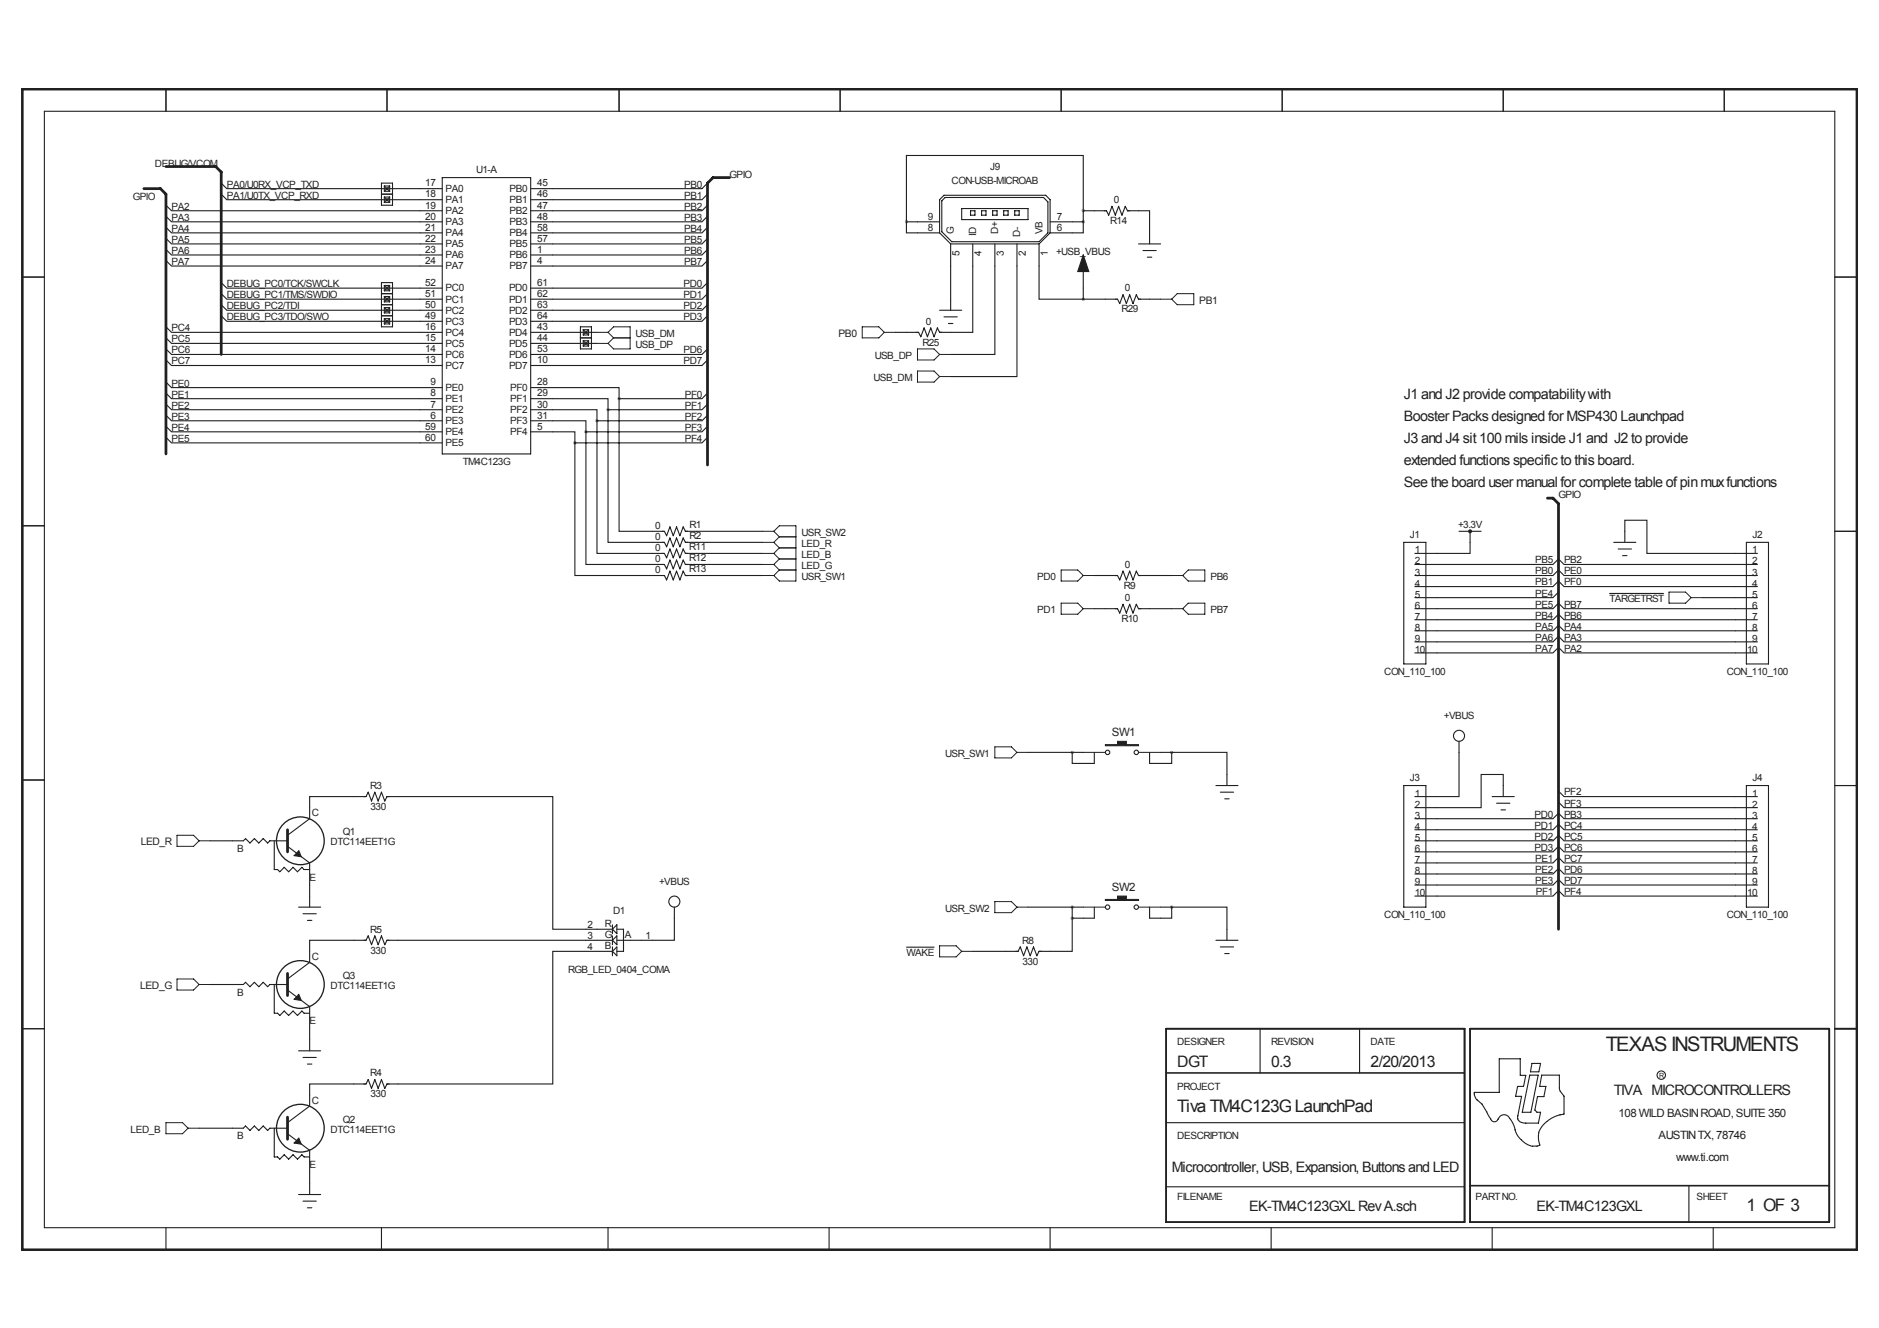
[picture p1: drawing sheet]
<svg xmlns="http://www.w3.org/2000/svg" width="297mm" height="210mm" viewBox="0 0 297 210" stroke-linecap="round" stroke-linejoin="round" font-family="sans-serif">
<g fill="none" stroke="#231f20" stroke-width=".17">
<path d="M7 17.6h283.1v176.4h-283.1zM26.2 14.1v3.5M61.2 14.1v3.5M97.9 14.1v3.5M132.8 14.1v3.5M167.8 14.1v3.5M202.7 14.1v3.5M237.6 14.1v3.5M272.6 14.1v3.5M60.3 28.9h1.8v3.5h-1.8zM60.3 30.7h1.8M60.8 29.4v.8"/>
<path d="M60.8 31.1v.9M60.8 30.2h.8M60.8 29.4h.8M60.8 29.4l.8 .8M60.8 32h.8M60.8 31.1h.8M60.8 31.1l.8 .9M61.6 29.4v.8M61.6 31.1v.9M61.6 29.4l-.8 .8M61.6 31.1l-.8 .9M145 36.8h3.5"/>
<path d="M145 35.1h3.5M148.5 36.8v-5.2l.7-.7h16.1l.7 .7v5.2M148.5 36.8l1.8 1.8M149.4 31.2h15.6l.7 .7v4.9l-1.4 1.4h-13.8l-1.6-1.6v-4.9zM150.3 38.6h14M150.3 38.6v3.4M152 33h10.5v1.7h-10.5zM153.4 33.3h.7v.7h-.7zM153.8 38.6v3.4M155.2 33.3h.7v.7h-.7zM156.9 33.3h.7v.7h-.7zM157.3 38.6v3.4"/>
<path d="M158.7 33.3h.7v.7h-.7zM160.4 33.3h.7v.7h-.7zM160.8 38.6v3.4M164.3 38.6v3.4M166 36.8l-1.7 1.8M166 36.8h3.5M166 35.1h3.5M3.5 43.8h3.5M60.3 44.7h1.8v7h-1.8zM60.3 46.4h1.8M60.3 48.2h1.8M60.3 49.9h1.8"/>
<path d="M60.8 46h.8M60.8 45.1v.9M60.8 46.9v.8M60.8 48.6v.9M60.8 50.4v.8M60.8 45.1h.8M60.8 45.1l.8 .9M60.8 47.7h.8M60.8 46.9h.8M60.8 46.9l.8 .8M60.8 49.5h.8M60.8 48.6h.8"/>
<path d="M60.8 48.6l.8 .9M60.8 51.2h.8M60.8 50.4h.8M60.8 50.4l.8 .8M61.6 45.1v.9M61.6 46.9v.8M61.6 48.6v.9M61.6 50.4v.8M61.6 45.1l-.8 .9M61.6 46.9l-.8 .8M61.6 48.6l-.8 .9M61.6 50.4l-.8 .8"/>
<path d="M91.8 51.7h1.7v3.5h-1.7zM91.8 53.4h1.7M92.2 52.9h.8M92.2 52.1v.8M92.2 53.9v.8M92.2 52.1h.8M92.2 52.1l.8 .8M92.2 54.7h.8M92.2 53.9h.8M92.2 53.9l.8 .8M93 52.1v.8M93 53.9v.8"/>
<path d="M93 52.1l-.8 .8M93 53.9l-.8 .8M290.1 43.8h3.4M3.5 83.1h3.5M221.9 85.7h3.5v19.2h-3.5zM223.7 87.5h3.5M223.7 89.2h3.5M223.7 91h3.5M223.7 92.7h3.5M223.7 94.5h3.5M223.7 96.2h3.5M223.7 98h3.5"/>
<path d="M223.7 99.7h3.5M274.3 87.5h3.5M274.3 89.2h3.5M274.3 91h3.5M274.3 92.7h3.5M274.3 94.5h3.5M274.3 96.2h3.5M274.3 98h3.5M274.3 99.7h3.5M276.1 85.7h3.5v19.2h-3.5zM290.1 84h3.4M223.7 101.5h3.5"/>
<path d="M223.7 103.2h3.5M274.3 101.5h3.5M274.3 103.2h3.5M3.5 123.3h3.5M290.1 124.2h3.4M3.5 162.6h3.5M184.3 177.4h47.2M184.3 169.6h47.2M199.2 162.6v7M214.9 162.6v7M233.1 172.9v-.2h3.9v-5.3h3.3v2.6h.9l-.3 1.7h-1l-.3 1.6h.9l-.6 3.4a.76 .76 0 0 0 .6 .7M233.1 172.9l.1 .5 .3 .5"/>
<path d="M233.5 173.9a5.9 5.9 0 0 1 1.8 2.4l.2 .3a.85 .85 0 0 0 1 .7l.3-.4M238.7 176.8a.97 .97 0 0 0-1-.6 .97 .97 0 0 0-.9 .7M238.7 176.8l.6 1 .5 1.5 .7 .8M241.8 169.9h1.4l-1.2 5.9h-1.4zM242.2 168.1h1.3l-.2 1.3h-1.4zM243.3 179l-.1 1.2 .2 .8M244.5 177.3l-.6 .5-.6 1.1M244.6 177.2l1.2-.7 1.4-.4v-2.8l-.6-.8-.1-.3v-2.3h-2.8l-.3 1.8h1l-.3 1.6h-1l-.5 2.2 .4 .3h.5l-.3 1.7-2.7-.1M26.2 194v3.5M60.3 194v3.5M96.1 194v3.5M131.1 194v3.5"/>
<path d="M166 194v3.5M184.3 187.6h47.2M200.9 194v3.5M235.9 194v3.5M240.5 180.2l.6 .5 1.1 .5M243.4 181l-.4 .2h-.8M267 187.4v5.8M270.8 194v3.5"/>
<circle cx="262.6" cy="169.9" r=".66"/>
</g>
<path d="M3.5 14.1h290v183.4h-290z" fill="none" stroke="#231f20" stroke-width=".35"/>
<path d="M184.3 162.6h47.2v30.6h-47.2zM232.4 162.6h56.8v30.6h-56.8zM290.1 162.6h3.4M232.4 187.4h56.8" fill="none" stroke="#231f20" stroke-width=".26"/>
<path d="M174.7 117.7h2v-.5h1.4v.5h1.9v.2h-5.3z" fill="#231f20"/>
<path d="M171.2 118.9h3.5M174.7 117.7h2v-.5h1.4v.5h1.9v.2h-5.3zM180 118.9h3.5" fill="none" stroke="#231f20" stroke-width=".16"/>
<g fill="none" stroke="#231f20" stroke-width=".17">
<path d="M173 118.9v1.8h-1.8M181.7 118.9v1.8h1.8"/>
<circle cx="175.1" cy="118.9" r=".35"/>
<circle cx="179.6" cy="118.9" r=".35"/>
</g>
<path d="M174.7 142.2h2v-.6h1.4v.6h1.9v.1h-5.3z" fill="#231f20"/>
<path d="M171.2 143.4h3.5M174.7 142.2h2v-.6h1.4v.6h1.9v.1h-5.3zM180 143.4h3.5" fill="none" stroke="#231f20" stroke-width=".16"/>
<g fill="none" stroke="#231f20" stroke-width=".17">
<path d="M66.4 29.8h3.5M66.4 31.6h3.5M66.4 33.3h3.5M66.4 35.1h3.5M66.4 36.8h3.5M66.4 38.6h3.5M69.9 28.1h14v43.6h-14zM83.9 29.8h3.5M83.9 31.6h3.5M83.9 33.3h3.5M83.9 35.1h3.5M83.9 36.8h3.5"/>
<path d="M83.9 38.6h3.5M173 33.3h1.9l.4 .7 .5-1.4 .5 1.4 .5-1.4 .6 1.4 .5-1.4 .3 .7h1.8M66.4 40.3h3.5M66.4 42h3.5M66.4 57.8h3.5M66.4 56h3.5M66.4 54.3h3.5M66.4 52.5h3.5M66.4 50.8h3.5M66.4 49h3.5M66.4 47.3h3.5M66.4 45.5h3.5"/>
<path d="M83.9 40.3h3.5M83.9 42h3.5M83.9 57.8h3.5M83.9 56h3.5M83.9 54.3h3.5M83.9 52.5h3.5M83.9 50.8h3.5M83.9 49h3.5M83.9 47.3h3.5M83.9 45.5h3.5M66.4 68.3h3.5M66.4 66.5h3.5"/>
<path d="M66.4 64.8h3.5M66.4 63h3.5M66.4 61.3h3.5M66.4 70h3.5M83.9 68.3h3.5M83.9 66.5h3.5M83.9 64.8h3.5M83.9 63h3.5M83.9 61.3h3.5M103.1 91h1.9l.4 .7 .5-1.4 .5 1.4 .6-1.4 .5 1.4 .5-1.4 .4 .7h1.7M103.1 84h1.9l.4 .7 .5-1.4 .5 1.4 .6-1.4 .5 1.4 .5-1.4 .4 .7h1.7M103.1 85.7h1.9l.4 .7 .5-1.4 .5 1.4 .6-1.4 .5 1.4 .5-1.4 .4 .7h1.7"/>
<path d="M103.1 87.5h1.9l.4 .7 .5-1.4 .5 1.4 .6-1.4 .5 1.4 .5-1.4 .4 .7h1.7M103.1 89.2h1.9l.4 .7 .5-1.4 .5 1.4 .6-1.4 .5 1.4 .5-1.4 .4 .7h1.7M174.7 91h2l.3 .7 .5-1.4 .6 1.4 .5-1.4 .5 1.4 .5-1.4 .4 .7h1.7M174.7 96.2h2l.3 .7 .5-1.4 .6 1.4 .5-1.4 .5 1.4 .5-1.4 .4 .7h1.7M221.9 124.2h3.5v19.2h-3.5zM223.7 125.9h3.5M223.7 127.7h3.5M223.7 129.4h3.5M223.7 131.2h3.5M223.7 132.9h3.5M223.7 134.6h3.5M223.7 136.4h3.5"/>
<path d="M223.7 138.1h3.5M223.7 139.9h3.5M274.3 125.9h3.5M274.3 127.7h3.5M274.3 129.4h3.5M274.3 131.2h3.5M274.3 132.9h3.5M274.3 134.6h3.5M274.3 136.4h3.5M274.3 138.1h3.5M274.3 139.9h3.5M276.1 124.2h3.5v19.2h-3.5z"/>
<path d="M92.6 150.4h4.2M92.6 148.6h4.2M92.6 146.9h4.2M96.8 146.2v1.4M96.8 147.9v1.4M96.8 149.7v1.4M96.8 146.9l.7-.7v1.4zM96.8 148.6l.7-.7v1.4zM97.5 146.9h1.1v3.5h-1.1M97.5 149.7v1.4l-.7-.7zM97.5 148.6h5.6M159 150.4h1.9l.4-.7 .5 1.4 .5-1.4 .6 1.4 .5-1.4 .5 1.4 .4-.7h1.7"/>
<path d="M173 143.4v1.7h-1.8M181.7 143.4v1.7h1.8M223.7 141.6h3.5M274.3 141.6h3.5M43.7 178.3h1.8M45.5 179.2l3.4 2.6M48.9 174.8l-3.4 2.6M55.9 171.3h2l.3-.7 .5 1.4 .6-1.4 .5 1.4 .5-1.4 .5 1.4 .4-.7h1.7"/>
<circle cx="175.1" cy="143.4" r=".35"/>
<circle cx="179.6" cy="143.4" r=".35"/>
</g>
<circle cx="47.5" cy="178.3" r="3.8" fill="none" stroke="#231f20" stroke-width=".21"/>
<path d="M45.5 176.6v3.5" fill="none" stroke="#231f20" stroke-width=".44"/>
<path d="M47.2 179.9l.4 .9-1.1-.1z" fill="#231f20"/>
<path d="M43.7 132.9h1.8M45.5 133.8l3.4 2.6M48.9 129.4l-3.4 2.6M55.9 125.9h2l.3-.7 .5 1.4 .6-1.4 .5 1.4 .5-1.4 .5 1.4 .4-.7h1.7M36.7 178.3h1.8l.3-.3 .7 .7 .7-.7 .7 .7 .7-.7 .7 .7 .4-.4h1M43.4 178.3v4.6h.5l.3 .3 .7-.7 .7 .7 .7-.7 .7 .7 .7-.7 .4 .4h.8M47.2 179.9l.4 .9-1.1-.1zM48.9 173.1v1.7M48.9 181.8v3.5" fill="none" stroke="#231f20" stroke-width=".17"/>
<circle cx="47.5" cy="132.9" r="3.8" fill="none" stroke="#231f20" stroke-width=".21"/>
<path d="M45.5 131.2v3.4" fill="none" stroke="#231f20" stroke-width=".44"/>
<path d="M47.2 134.5l.4 .9-1.1-.2z" fill="#231f20"/>
<path d="M36.7 132.9h1.8l.3-.4 .7 .7 .7-.7 .7 .7 .7-.7 .7 .7 .4-.3h1M43.4 132.9v4.5h.5l.3 .4 .7-.7 .7 .7 .7-.7 .7 .7 .7-.7 .4 .3h.8M47.2 134.5l.4 .9-1.1-.2zM48.9 127.7v1.7M48.9 136.4v3.5M43.7 155.6h1.8M45.5 156.5l3.4 2.6M48.9 152.1l-3.4 2.6M55.9 148.6h2l.3-.7 .5 1.4 .6-1.4 .5 1.4 .5-1.4 .5 1.4 .4-.7h1.7" fill="none" stroke="#231f20" stroke-width=".17"/>
<circle cx="47.5" cy="155.6" r="3.8" fill="none" stroke="#231f20" stroke-width=".21"/>
<path d="M45.5 153.9v3.5" fill="none" stroke="#231f20" stroke-width=".44"/>
<path d="M47.2 157.2l.4 .9-1.1-.1z" fill="#231f20"/>
<g fill="none" stroke="#231f20" stroke-width=".17">
<path d="M180 38.6h3.5M180.7 39.6h2.1M181.7 36.8v1.8M143.3 52.5h1.9l.4 .7 .5-1.4 .5 1.4 .5-1.4 .6 1.4 .5-1.4 .3 .7h1.8M148.5 49h3.5M149.2 50.1h2.1M149.9 51.1h.7M150.3 47.3v1.7M171.2 40.3v5.2M174.7 47.3h2l.3 .7 .5-1.4 .6 1.4 .5-1.4 .5 1.4 .5-1.4 .4 .7h1.7M181.4 40.7h.7M230.6 84h3.5"/>
<path d="M232.4 84v1.7M255.1 85.7h3.5M255.8 86.8h2.1M256.5 87.8h.7M256.9 84v1.7M192.2 124.2h3.5M192.9 125.2h2.1M193.6 126.3h.7M194 122.4v1.8M36.7 155.6h1.8l.3-.3 .7 .7 .7-.7 .7 .7 .7-.7 .7 .7 .4-.4h1M43.4 155.6v4.6h.5l.3 .3 .7-.7 .7 .7 .7-.7 .7 .7 .7-.7 .4 .4h.8M47.2 157.2l.4 .9-1.1-.1z"/>
<path d="M48.9 150.4v1.7M48.9 159.1v3.5M192.2 148.6h3.5M192.9 149.7h2.1M193.6 150.7h.7M194 146.9v1.7"/>
</g>
<g fill="none" stroke="#231f20" stroke-width=".16">
<path d="M94.4 52.5h1.7M94.4 54.3h1.7M96.1 52.5l.9-.8h2.6v3.5h-2.6l-.9-.9M96.1 52.5l.9 .9M97 53.4h2.6M97 53.4l-.9 .9M145 58.6h2.7l.8 .9-.8 .9h-2.7zM145 55.2h2.7l.8 .8-.8 .9h-2.7zM148.5 59.5h1.8M148.5 56h1.8M120.6 84h1.7M120.6 91h1.7"/>
<path d="M122.3 84l.9-.9h2.6v1.8h-2.6zM122.3 91l.9-.9h2.6v1.7h-2.6zM157.3 118h2.6l.9 .9-.9 .9h-2.6zM160.8 118.9h1.7M157.3 142.5h2.6l.9 .9-.9 .9h-2.6zM160.8 143.4h1.7"/>
</g>
<circle cx="232.4" cy="84" r=".14" fill="none" stroke="#231f20" stroke-width=".35"/>
<path d="M171.2 40.3l.9 2.6h-1.7z" fill="#231f20"/>
<g fill="none" stroke="#231f20" stroke-width=".17">
<path d="M26.2 32.4l.9 .9h39.3M26.2 34.2l.9 .9h39.3M26.2 35.9l.9 .9h39.3M26.2 37.7l.9 .9h39.3M26.2 39.4l.9 .9h39.3M35 28.9l.8 .9h25.4M35 30.7l.8 .9h25.4M61.2 29.8h.1M61.2 31.6h.1M61.2 29.8h5.2M61.2 31.6h5.2M111.8 30.7l-.8 .9h-23.6"/>
<path d="M111.8 32.4l-.8 .9h-23.6M111.8 34.2l-.8 .9h-23.6M111.8 35.9l-.8 .9h-23.6M111.8 37.7l-.8 .9h-23.6M111.8 39.4l-.8 .9h-23.6M111.8 28.9l-.8 .9h-23.6M143.3 35.1v1.7h1.7M143.3 35.1h1.7M169.5 35.1h1.7M171.2 33.3v-8.7h-27.9v10.5M171.2 35.1v1.7h-1.7M171.2 33.3h1.8"/>
<path d="M171.2 33.3v1.8M180 33.3h1.7v3.5M26.2 41.2l.9 .8h39.3M26.2 51.7l.9 .8h39.3M26.2 53.4l.9 .9h39.3M26.2 55.2l.9 .8h39.3M26.2 56.9l.9 .9h39.3M35 44.7l.8 .8h25.4M35 46.4l.8 .9h25.4M35 48.2l.8 .8h25.4M35 49.9l.8 .9h25.4M61.2 45.5h.1"/>
<path d="M61.2 47.3h.1M61.2 49h.1M61.2 50.8h.1M61.2 45.5h5.2M61.2 47.3h5.2M61.2 49h5.2M61.2 50.8h5.2M87.4 52.5h7M87.4 54.3h7M92.6 52.5h.1M92.6 54.3h.1M111.8 41.2l-.8 .8h-23.6"/>
<path d="M111.8 44.7l-.8 .8h-23.6M111.8 46.4l-.8 .9h-23.6M111.8 48.2l-.8 .8h-23.6M111.8 49.9l-.8 .9h-23.6M111.8 55.2l-.8 .8h-23.6M111.8 56.9l-.8 .9h-23.6M141.5 52.5h1.8M150.3 42v5.3M153.8 42v10.5h-3.5M157.3 42v14h-7M160.8 42v17.5h-10.5M164.3 42v5.3h6.9"/>
<path d="M171.2 40.3l.9 2.6h-1.7zM171.2 47.3h3.5M171.2 45.5v1.8M181.7 47.3h1.8M26.2 60.4l.9 .9h39.3M26.2 62.1l.9 .9h39.3M26.2 63.9l.9 .9h39.3M26.2 65.6l.9 .9h39.3M26.2 67.4l.9 .9h39.3M26.2 69.1l.9 .9h39.3M87.4 68.3h3.5v1.7M87.4 66.5h5.2v1.8"/>
<path d="M87.4 64.8h7v1.7M87.4 63h8.7v1.8M87.4 61.3h10.5v1.7M90.9 70v21h12.2M92.6 68.3v20.9h10.5M94.4 66.5v21h8.7M96.1 64.8v20.9h7M97.9 63v21h5.2M111.8 62.1l-.8 .9h-13.1M111.8 63.9l-.8 .9h-14.9M111.8 65.6l-.8 .9h-16.6M111.8 67.4l-.8 .9h-18.4"/>
<path d="M111.8 69.1l-.8 .9h-20.1M110.1 84h10.5M110.1 91h10.5M110.1 85.7h10.5M110.1 87.5h10.5M110.1 89.2h10.5M173 91h1.7M173 96.2h1.7M181.7 91h3.5M181.7 96.2h3.5M227.2 91h18.3l.9-.9 .8 .9h27.1M227.2 92.7h18.3l.9-.9 .8 .9h27.1"/>
<path d="M227.2 98h18.3l.9-.9 .8 .9h27.1M227.2 96.2h18.3l.9-.9 .8 .9h27.1M227.2 89.2h18.3l.9-.9 .8 .9h27.1M227.2 99.7h18.3l.9-.9 .8 .9h27.1M232.4 85.7v1.8h-5.2M246.4 93.6l-.9 .9h-18.3M254.5 93.8h8.5M256.9 84v-1.8h3.4v5.3h14M269.1 94.5h5.2M162.5 118.9h8.7M169.5 118.9v1.8h1.7M183.5 118.9h1.7"/>
<path d="M185.2 118.9v1.8h-1.7M185.2 118.9h8.8v3.5M227.2 101.5h18.3l.9-.9 .8 .9h27.1M227.2 103.2h18.3l.9-.9 .8 .9h27.1M230.6 117.2v8.7h-3.4M33.2 132.9h3.5M48.9 139.9v3.5M55.9 125.9h-7v1.8M62.9 125.9h24.5v21h5.2M227.2 139.9h18.3l.9-.9 .8 .9h27.1M227.2 129.4h18.3l.9-.9 .8 .9h27.1M227.2 131.2h18.3l.9-.9 .8 .9h27.1"/>
<path d="M227.2 132.9h18.3l.9-.9 .8 .9h27.1M227.2 134.6h18.3l.9-.8 .8 .8h27.1M227.2 136.4h18.3l.9-.9 .8 .9h27.1M227.2 138.1h18.3l.9-.8 .8 .8h27.1M235.9 125.9h3.5M236.6 127h2.1M237.3 128h.7M237.6 125.9v-3.5h-3.5v5.3h-6.9M246.4 125l.8 .9h27.1M246.4 126.8l.8 .9h27.1M33.2 155.6h3.5M47.2 143.4h3.5"/>
<path d="M47.9 144.4h2.1M48.6 145.5h.7M55.9 148.6h-7v1.8M62.9 148.6h29.7M92.6 150.4h-5.2v20.9h-24.5M106.6 143.4v5.2h-3.5M143.3 149.7h4.4M153.8 150.4h5.2M162.5 143.4h8.7M169.5 145.1v5.3h-3.5M169.5 145.1h1.7M169.5 143.4v1.7"/>
<path d="M183.5 143.4h1.7M185.2 143.4v1.7h-1.7M185.2 143.4h8.8v3.5M227.2 141.6h18.3l.9-.8 .8 .8h27.1M31.5 178.3h5.2M47.2 166.1h3.5M47.9 167.1h2.1M48.6 168.2h.7M48.9 162.6v3.5M55.9 171.3h-7v1.8M47.2 188.8h3.5M47.9 189.9h2.1"/>
<path d="M48.6 190.9h.7M48.9 185.3v3.5"/>
<circle cx="230.6" cy="116.3" r=".87"/>
<circle cx="106.6" cy="142.5" r=".87"/>
</g>
<g fill="none" stroke="#231f20" stroke-width=".16">
<path d="M136.3 51.7h2.6l.9 .8-.9 .9h-2.6zM139.8 52.5h1.7M183.5 47.3h1.7M186.1 46.4h2.6v1.8h-2.6l-.9-.9zM120.6 85.7h1.7M120.6 87.5h1.7M120.6 89.2h1.7M122.3 85.7l.9-.8h2.6v5.2h-2.6l-.9-.9M122.3 85.7l.9 .9M122.3 87.5l.9 .8M123.2 86.6h2.6M123.2 88.3h2.6"/>
<path d="M123.2 86.6l-.9 .9M123.2 88.3l-.9 .9M167.8 90.1h2.6l.8 .9-.8 .8h-2.6zM167.8 95.3h2.6l.8 .9-.8 .9h-2.6zM171.2 91h1.8M171.2 96.2h1.8M185.2 91h1.8M185.2 96.2h1.8M187 91l.8-.9h2.7v1.7h-2.7zM187.8 95.3h2.7v1.8h-2.7l-.8-.9zM263.8 93.6h2.7l.8 .9-.8 .8h-2.7zM267.3 94.5h1.8"/>
<path d="M28 132h2.6l.9 .9-.9 .9h-2.6zM31.5 132.9h1.7M28 154.7h2.6l.9 .9-.9 .9h-2.6zM31.5 155.6h1.7M148.5 149.5h2.7l.8 .9-.8 .8h-2.7zM152 150.4h1.8M26.2 177.4h2.7l.8 .9-.8 .9h-2.7zM29.7 178.3h1.8"/>
</g>
<path d="M171.2 35.1a.05 .05 0 0 0 .1 0 .05 .05 0 0 0-.1 0zM171.2 33.3a.05 .05 0 0 0 .1 0 .05 .05 0 0 0-.1 0zM171.2 47.3a.05 .05 0 0 0 .1 0 .05 .05 0 0 0-.1 0z" fill="#231f20"/>
<g fill="none" stroke="#231f20" stroke-width=".44">
<path d="M22.7 29.8h2.7l.8 .9v41M26.2 26.3h7.9l.9 .9v28.8M115.3 28.1h-2.6l-.9 .8v44.6M244.6 78.7h.9l.9 .9v67.3"/>
<circle cx="61.2" cy="31.6" r=".02"/>
<circle cx="61.2" cy="29.8" r=".02"/>
<circle cx="143.3" cy="35.1" r=".02"/>
<circle cx="171.2" cy="33.3" r=".02"/>
<circle cx="171.2" cy="35.1" r=".02"/>
<circle cx="61.2" cy="49" r=".02"/>
<circle cx="61.2" cy="45.5" r=".02"/>
<circle cx="61.2" cy="50.8" r=".02"/>
<circle cx="61.2" cy="47.3" r=".02"/>
<circle cx="92.6" cy="52.5" r=".02"/>
<circle cx="92.6" cy="54.3" r=".02"/>
<circle cx="171.2" cy="47.3" r=".02"/>
<circle cx="90.9" cy="70" r=".02"/>
<circle cx="92.6" cy="68.3" r=".02"/>
<circle cx="94.4" cy="66.5" r=".02"/>
<circle cx="96.1" cy="64.8" r=".02"/>
<circle cx="97.9" cy="63" r=".02"/>
<circle cx="169.5" cy="118.9" r=".02"/>
<circle cx="185.2" cy="118.9" r=".02"/>
<circle cx="169.5" cy="143.4" r=".02"/>
<circle cx="169.5" cy="145.1" r=".02"/>
<circle cx="185.2" cy="143.4" r=".02"/>
</g>
<text font-size="3.2" fill="#231f20" x="253.9" y="166.1">TEXAS INSTRUMENTS</text>
<g font-size="2.7" fill="#231f20">
<text x="186.1" y="175.7">Tiva TM4C123G LaunchPad</text>
<text x="276.1" y="191.4">1 OF 3</text>
</g>
<g font-size="2.5" fill="#231f20">
<text x="186.1" y="168.7">DGT</text>
<text x="200.9" y="168.7">0.3</text>
<text x="216.7" y="168.7">2/20/2013</text>
</g>
<g font-size="2.3" fill="#231f20">
<text x="221.9" y="63">J1 and J2 provide compatability with</text>
<text x="221.9" y="66.5">Booster Packs designed for MSP430 Launchpad</text>
<text x="221.9" y="70">J3 and J4 sit 100 mils inside J1 and J2 to provide</text>
<text x="221.9" y="73.5">extended functions specific to this board.</text>
<text x="221.9" y="77">See the board user manual for complete table of pinmux functions</text>
<text x="255.1" y="173.1">TIVA MICROCONTROLLERS</text>
<text x="185.2" y="185.3">Microcontroller, USB, Expansion, Buttons and LED</text>
<text x="197.5" y="191.4">EK-TM4C123GXL Rev A.sch</text>
<text x="242.9" y="191.4">EK-TM4C123GXL</text>
</g>
<g font-size="1.8" fill="#231f20">
<text x="175.8" y="116.3">SW1</text>
<text x="175.8" y="140.8">SW2</text>
<text x="255.9" y="176.6">108 WILD BASIN ROAD, SUITE 350</text>
<text x="262.2" y="180.1">AUSTIN TX, 78746</text>
<text x="265" y="183.6">www.ti.com</text>
</g>
<g font-size="1.6" fill="#231f20">
<text x="24.5" y="26.3">DEBUG/VCOM</text>
<text x="35.8" y="29.6">PA0/U0RX_VCP_TXD</text>
<text x="67.2" y="29.5">17</text>
<text x="75.3" y="27.4">U1-A</text>
<text x="84.9" y="29.5">45</text>
<text x="108.2" y="29.6">PB0</text>
<text x="115.3" y="28.1">GPIO</text>
<text x="150.4" y="29.1">CON-USB-MICROAB</text>
<text x="156.5" y="26.8">J9</text>
<text x="21" y="31.6">GPIO</text>
<text x="27.1" y="33.1">PA2</text>
<text x="27.1" y="34.9">PA3</text>
<text x="35.8" y="31.4">PA1/U0TX_VCP_RXD</text>
<text x="67.2" y="31.2">18</text>
<text x="67.2" y="33">19</text>
<text x="67.2" y="34.7">20</text>
<text x="70.4" y="30.3">PA0</text>
<text x="70.4" y="32.1">PA1</text>
<text x="70.4" y="33.8">PA2</text>
<text x="70.4" y="35.6">PA3</text>
<text x="80.6" y="30.3">PB0</text>
<text x="80.6" y="32.1">PB1</text>
<text x="80.6" y="33.8">PB2</text>
<text x="80.6" y="35.6">PB3</text>
<text x="84.9" y="31.2">46</text>
<text x="84.9" y="33">47</text>
<text x="84.9" y="34.7">48</text>
<text x="108.2" y="31.4">PB1</text>
<text x="108.2" y="33.1">PB2</text>
<text x="108.2" y="34.9">PB3</text>
<text x="146.7" y="34.7">9</text>
<text x="167.1" y="34.7">7</text>
<text x="175.5" y="35.4">R14</text>
<text x="176.1" y="32.1">0</text>
<text x="27.1" y="36.6">PA4</text>
<text x="27.1" y="38.4">PA5</text>
<text x="27.1" y="40.1">PA6</text>
<text x="27.1" y="41.9">PA7</text>
<text x="67.2" y="36.5">21</text>
<text x="67.2" y="38.2">22</text>
<text x="67.2" y="40">23</text>
<text x="67.2" y="41.7">24</text>
<text x="70.4" y="37.3">PA4</text>
<text x="70.4" y="39.1">PA5</text>
<text x="70.4" y="40.8">PA6</text>
<text x="80.6" y="40.8">PB6</text>
<text x="80.6" y="37.3">PB4</text>
<text x="80.6" y="39.1">PB5</text>
<text x="84.9" y="40">1</text>
<text x="84.9" y="41.7">4</text>
<text x="84.9" y="36.5">58</text>
<text x="84.9" y="38.2">57</text>
<text x="108.2" y="36.6">PB4</text>
<text x="108.2" y="38.4">PB5</text>
<text x="108.2" y="40.1">PB6</text>
<text x="108.2" y="41.9">PB7</text>
<text x="146.7" y="36.5">8</text>
<text x="150.8" y="37" transform="rotate(-90 150.8 37)">G</text>
<text x="151.7" y="40.4" transform="rotate(-90 151.7 40.4)">5</text>
<text x="154.3" y="37.3" transform="rotate(-90 154.3 37.3)">ID</text>
<text x="155.2" y="40.4" transform="rotate(-90 155.2 40.4)">4</text>
<text x="157.8" y="37" transform="rotate(-90 157.8 37)">D+</text>
<text x="158.7" y="40.4" transform="rotate(-90 158.7 40.4)">3</text>
<text x="161.3" y="37.5" transform="rotate(-90 161.3 37.5)">D-</text>
<text x="162.2" y="40.4" transform="rotate(-90 162.2 40.4)">2</text>
<text x="164.8" y="37.1" transform="rotate(-90 164.8 37.1)">VB</text>
<text x="165.7" y="40.4" transform="rotate(-90 165.7 40.4)">1</text>
<text x="166.9" y="40.3">+USB_VBUS</text>
<text x="167.1" y="36.5">6</text>
<text x="35.8" y="45.4">DEBUG_PC0/TCK/SWCLK</text>
<text x="35.8" y="47.1">DEBUG_PC1/TMS/SWDIO</text>
<text x="67.2" y="46.9">51</text>
<text x="67.2" y="45.2">52</text>
<text x="70.4" y="42.6">PA7</text>
<text x="70.4" y="47.8">PC1</text>
<text x="70.4" y="46.1">PC0</text>
<text x="80.5" y="46.1">PD0</text>
<text x="80.5" y="47.8">PD1</text>
<text x="80.6" y="42.6">PB7</text>
<text x="84.9" y="45.2">61</text>
<text x="84.9" y="46.9">62</text>
<text x="108.1" y="45.4">PD0</text>
<text x="108.1" y="47.1">PD1</text>
<text x="177.8" y="46.1">0</text>
<text x="189.6" y="48">PB1</text>
<text x="27.1" y="52.4">PC4</text>
<text x="35.8" y="48.9">DEBUG_PC2/TDI</text>
<text x="35.8" y="50.6">DEBUG_PC3/TDO/SWO</text>
<text x="67.2" y="53.9">15</text>
<text x="67.2" y="52.2">16</text>
<text x="67.2" y="50.4">49</text>
<text x="67.2" y="48.7">50</text>
<text x="70.4" y="53.1">PC4</text>
<text x="70.4" y="51.3">PC3</text>
<text x="70.4" y="49.6">PC2</text>
<text x="80.5" y="53.1">PD4</text>
<text x="80.5" y="49.6">PD2</text>
<text x="80.5" y="51.3">PD3</text>
<text x="84.9" y="52.2">43</text>
<text x="84.9" y="53.9">44</text>
<text x="84.9" y="48.7">63</text>
<text x="84.9" y="50.4">64</text>
<text x="100.5" y="53.2">USB_DM</text>
<text x="108.1" y="48.9">PD2</text>
<text x="108.1" y="50.6">PD3</text>
<text x="132.5" y="53.2">PB0</text>
<text x="146.4" y="51.3">0</text>
<text x="177.3" y="49.4">R29</text>
<text x="27.1" y="54.1">PC5</text>
<text x="27.1" y="55.8">PC6</text>
<text x="27.1" y="57.6">PC7</text>
<text x="67.2" y="57.4">13</text>
<text x="67.2" y="55.7">14</text>
<text x="70.4" y="58.3">PC7</text>
<text x="70.4" y="56.6">PC6</text>
<text x="70.4" y="54.8">PC5</text>
<text x="80.5" y="58.3">PD7</text>
<text x="80.5" y="54.8">PD5</text>
<text x="80.5" y="56.6">PD6</text>
<text x="84.9" y="57.4">10</text>
<text x="84.9" y="55.7">53</text>
<text x="100.5" y="55">USB_DP</text>
<text x="108.1" y="55.9">PD6</text>
<text x="108.1" y="57.6">PD7</text>
<text x="138.3" y="56.7">USB_DP</text>
<text x="145.8" y="54.6">R25</text>
<text x="27.1" y="61.1">PE0</text>
<text x="27.1" y="62.8">PE1</text>
<text x="27.1" y="64.6">PE2</text>
<text x="68" y="64.4">7</text>
<text x="68" y="62.7">8</text>
<text x="68" y="60.9">9</text>
<text x="70.4" y="65.3">PE2</text>
<text x="70.4" y="63.5">PE1</text>
<text x="70.4" y="61.8">PE0</text>
<text x="80.6" y="61.8">PF0</text>
<text x="80.6" y="63.5">PF1</text>
<text x="80.6" y="65.3">PF2</text>
<text x="84.9" y="60.9">28</text>
<text x="84.9" y="62.7">29</text>
<text x="84.9" y="64.4">30</text>
<text x="108.3" y="64.6">PF1</text>
<text x="108.3" y="62.8">PF0</text>
<text x="138.1" y="60.2">USB_DM</text>
<text x="27.1" y="66.3">PE3</text>
<text x="27.1" y="68.1">PE4</text>
<text x="27.1" y="69.8">PE5</text>
<text x="67.2" y="67.9">59</text>
<text x="67.2" y="69.7">60</text>
<text x="68" y="66.2">6</text>
<text x="70.4" y="67">PE3</text>
<text x="70.4" y="68.8">PE4</text>
<text x="70.4" y="70.5">PE5</text>
<text x="80.6" y="68.8">PF4</text>
<text x="80.6" y="67">PF3</text>
<text x="84.9" y="67.9">5</text>
<text x="84.9" y="66.2">31</text>
<text x="108.3" y="69.8">PF4</text>
<text x="108.3" y="68.1">PF3</text>
<text x="108.3" y="66.3">PF2</text>
<text x="73.2" y="73.5">TM4C123G</text>
<text x="103.6" y="83.6">0</text>
<text x="109" y="83.5">R1</text>
<text x="230.5" y="83.5">+3.3V</text>
<text x="246.4" y="78.7">GPIO</text>
<text x="103.6" y="87.1">0</text>
<text x="103.6" y="88.9">0</text>
<text x="103.6" y="85.4">0</text>
<text x="109" y="87">R11</text>
<text x="109" y="88.7">R12</text>
<text x="109" y="85.2">R2</text>
<text x="126.7" y="86.4">LED_R</text>
<text x="126.7" y="88.2">LED_B</text>
<text x="126.7" y="89.9">LED_G</text>
<text x="126.7" y="84.7">USR_SW2</text>
<text x="177.8" y="89.7">0</text>
<text x="222.9" y="85">J1</text>
<text x="223.7" y="87.5">1</text>
<text x="223.7" y="89.2">2</text>
<text x="242.7" y="89">PB5</text>
<text x="247.2" y="89">PB2</text>
<text x="277" y="87.5">1</text>
<text x="277" y="89.2">2</text>
<text x="277.1" y="85">J2</text>
<text x="103.6" y="90.6">0</text>
<text x="109" y="90.4">R13</text>
<text x="126.7" y="91.7">USR_SW1</text>
<text x="164" y="91.7">PD0</text>
<text x="177.7" y="93.1">R9</text>
<text x="177.8" y="95">0</text>
<text x="191.3" y="91.7">PB6</text>
<text x="223.7" y="91">3</text>
<text x="223.7" y="92.7">4</text>
<text x="223.7" y="94.5">5</text>
<text x="242.7" y="94.3">PE4</text>
<text x="242.7" y="90.8">PB0</text>
<text x="242.7" y="92.5">PB1</text>
<text x="247.2" y="92.5">PF0</text>
<text x="247.2" y="90.8">PE0</text>
<text x="254.5" y="95.2">TARGETRST</text>
<text x="277" y="91">3</text>
<text x="277" y="92.7">4</text>
<text x="277" y="94.5">5</text>
<text x="164" y="96.9">PD1</text>
<text x="177.3" y="98.3">R10</text>
<text x="191.3" y="96.9">PB7</text>
<text x="223.7" y="96.2">6</text>
<text x="223.7" y="98">7</text>
<text x="223.7" y="99.7">8</text>
<text x="223.7" y="101.5">9</text>
<text x="242.7" y="96">PE5</text>
<text x="242.7" y="101.3">PA6</text>
<text x="242.7" y="99.5">PA5</text>
<text x="242.7" y="97.8">PB4</text>
<text x="247.2" y="101.3">PA3</text>
<text x="247.2" y="99.5">PA4</text>
<text x="247.2" y="96">PB7</text>
<text x="247.2" y="97.8">PB6</text>
<text x="277" y="96.2">6</text>
<text x="277" y="98">7</text>
<text x="277" y="99.7">8</text>
<text x="277" y="101.5">9</text>
<text x="218.8" y="106.7">CON_110_100</text>
<text x="223.7" y="103.2">10</text>
<text x="242.7" y="103">PA7</text>
<text x="247.2" y="103">PA2</text>
<text x="273" y="106.7">CON_110_100</text>
<text x="276.2" y="103.2">10</text>
<text x="228.2" y="113.7">+VBUS</text>
<text x="149.4" y="119.6">USR_SW1</text>
<text x="58.5" y="124.7">R3</text>
<text x="222.9" y="123.5">J3</text>
<text x="223.7" y="125.9">1</text>
<text x="247.2" y="125.7">PF2</text>
<text x="277" y="125.9">1</text>
<text x="277.1" y="123.5">J4</text>
<text x="49.3" y="129.1">C</text>
<text x="58.6" y="128">330</text>
<text x="223.7" y="127.7">2</text>
<text x="223.7" y="129.4">3</text>
<text x="223.7" y="131.2">4</text>
<text x="242.6" y="129.2">PD0</text>
<text x="242.6" y="131">PD1</text>
<text x="247.2" y="129.2">PB3</text>
<text x="247.2" y="131">PC4</text>
<text x="247.2" y="127.5">PF3</text>
<text x="277" y="127.7">2</text>
<text x="277" y="129.4">3</text>
<text x="277" y="131.2">4</text>
<text x="22.2" y="133.6">LED_R</text>
<text x="37.5" y="134.6">B</text>
<text x="52.3" y="133.6">DTC114EET1G</text>
<text x="54.2" y="132">Q1</text>
<text x="223.7" y="132.9">5</text>
<text x="223.7" y="134.6">6</text>
<text x="223.7" y="136.4">7</text>
<text x="242.6" y="132.7">PD2</text>
<text x="242.6" y="134.5">PD3</text>
<text x="242.7" y="136.2">PE1</text>
<text x="242.7" y="138">PE2</text>
<text x="247.2" y="132.7">PC5</text>
<text x="247.2" y="134.5">PC6</text>
<text x="247.2" y="136.2">PC7</text>
<text x="247.2" y="138">PD6</text>
<text x="277" y="132.9">5</text>
<text x="277" y="134.6">6</text>
<text x="277" y="136.4">7</text>
<text x="48.9" y="139.2">E</text>
<text x="104.2" y="139.9">+VBUS</text>
<text x="223.7" y="138.1">8</text>
<text x="223.7" y="139.9">9</text>
<text x="223.7" y="141.6">10</text>
<text x="242.7" y="139.7">PE3</text>
<text x="242.8" y="141.5">PF1</text>
<text x="247.2" y="141.5">PF4</text>
<text x="247.2" y="139.7">PD7</text>
<text x="276.2" y="141.6">10</text>
<text x="277" y="138.1">8</text>
<text x="277" y="139.9">9</text>
<text x="58.5" y="147.4">R5</text>
<text x="92.9" y="146.7">2</text>
<text x="92.9" y="148.4">3</text>
<text x="95.6" y="146.5">R</text>
<text x="95.6" y="148.3">G</text>
<text x="96.9" y="144.4">D1</text>
<text x="98.8" y="148.3">A</text>
<text x="102.1" y="148.4">1</text>
<text x="149.4" y="144.1">USR_SW2</text>
<text x="161.6" y="149.1">R8</text>
<text x="218.8" y="145.1">CON_110_100</text>
<text x="273" y="145.1">CON_110_100</text>
<text x="49.3" y="151.8">C</text>
<text x="54.2" y="154.7">Q3</text>
<text x="58.6" y="150.7">330</text>
<text x="89.8" y="153.9">RGB_LED_0404_COMA</text>
<text x="92.9" y="150.2">4</text>
<text x="95.6" y="150">B</text>
<text x="143.3" y="151.1">WAKE</text>
<text x="161.6" y="152.5">330</text>
<text x="22.2" y="156.3">LED_G</text>
<text x="37.5" y="157.4">B</text>
<text x="48.9" y="161.9">E</text>
<text x="52.3" y="156.3">DTC114EET1G</text>
<text x="186.1" y="165.2">DESIGNER</text>
<text x="200.9" y="165.2">REVISION</text>
<text x="216.7" y="165.2">DATE</text>
<text x="58.5" y="170.1">R4</text>
<text x="58.6" y="173.4">330</text>
<text x="186.1" y="172.2">PROJECT</text>
<text x="20.6" y="179">LED_B</text>
<text x="49.3" y="174.5">C</text>
<text x="52.3" y="179">DTC114EET1G</text>
<text x="54.2" y="177.4">Q2</text>
<text x="37.5" y="180.1">B</text>
<text x="48.9" y="184.6">E</text>
<text x="186.1" y="180.1">DESCRIPTION</text>
<text x="186.1" y="189.7">FILENAME</text>
<text x="233.3" y="189.7">PART NO.</text>
<text x="268.2" y="189.7">SHEET</text>
</g>
<text font-size="1.1" fill="#231f20" x="262.3" y="170.3">R</text>
</svg>
